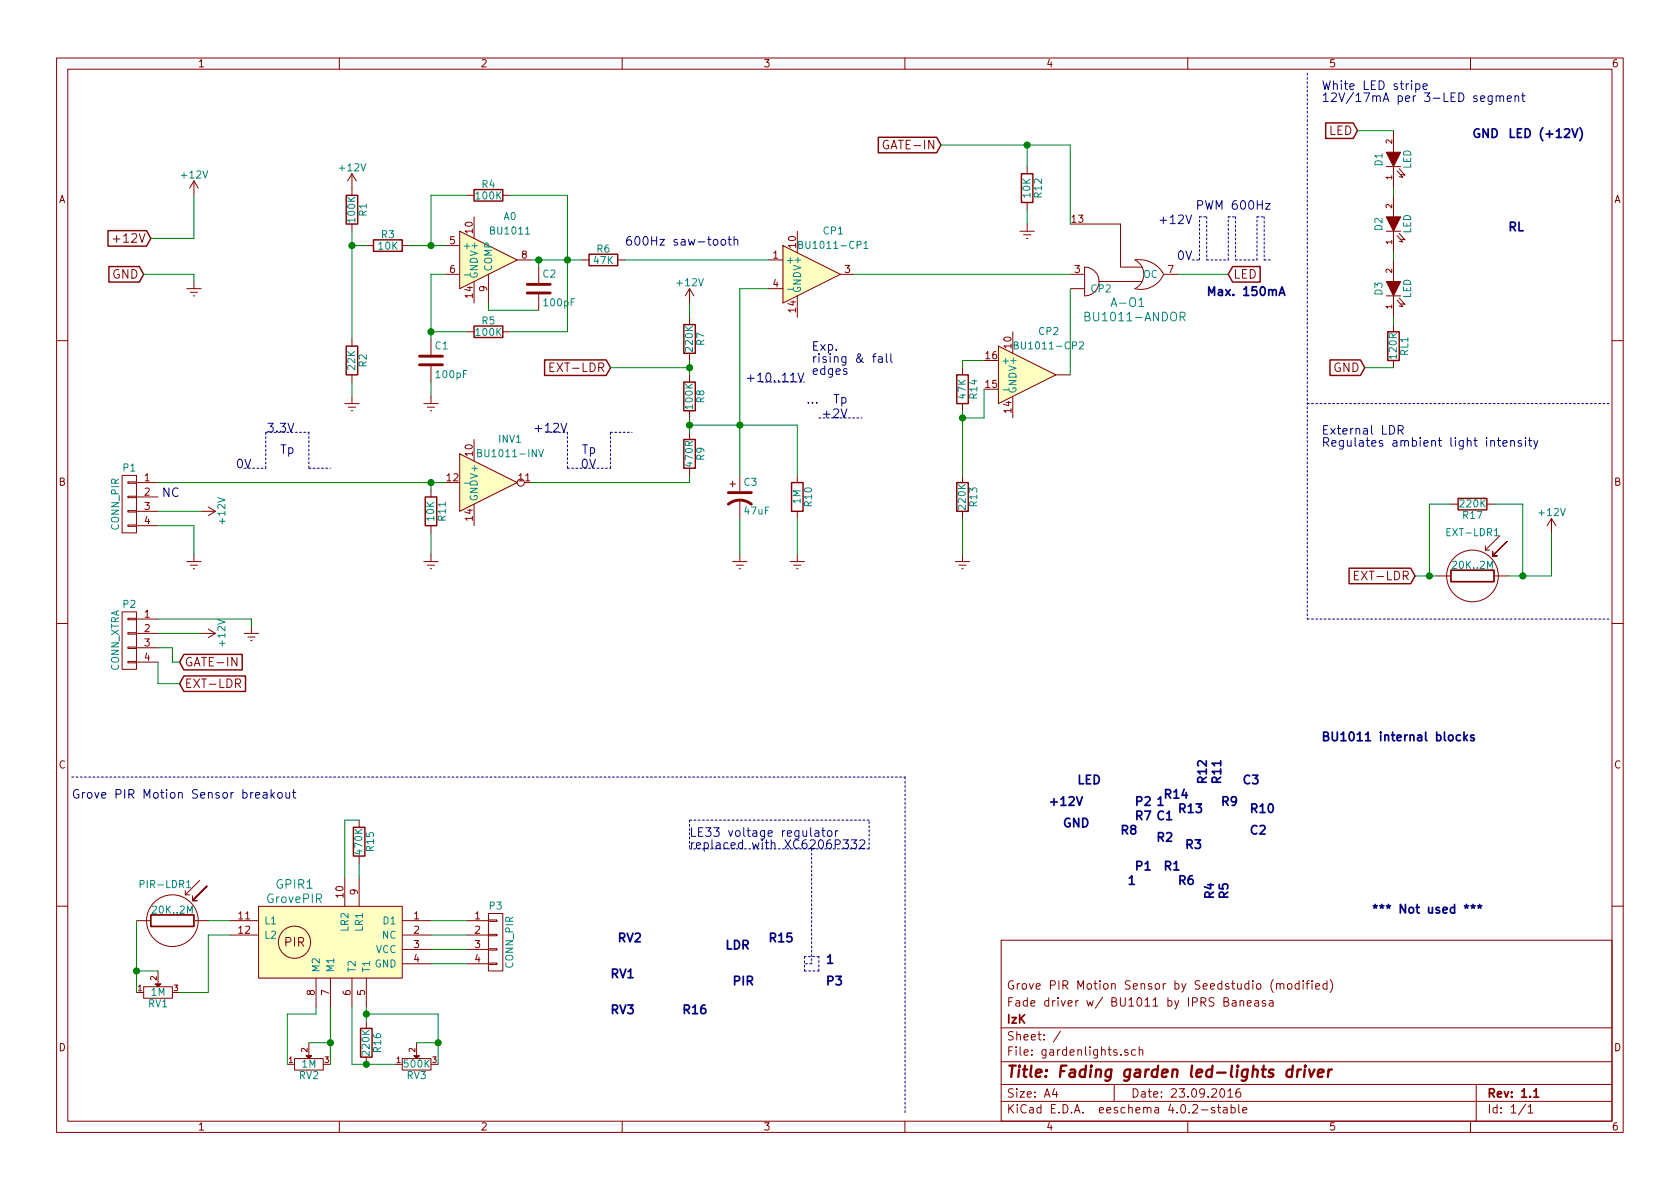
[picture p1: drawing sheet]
<svg xmlns="http://www.w3.org/2000/svg" width="297mm" height="210mm" viewBox="0 0 297 210" stroke-linecap="round" stroke-linejoin="round" font-family="sans-serif">
<g fill="none" stroke="#840000" stroke-width=".18">
<path d="M10 10.3h277v189.9h-277zM12 12.2h273v186.1h-273zM60 10.3v1.9M110 10.3v1.9M160 10.3v1.9M210 10.3v1.9M260 10.3v1.9M34.3 32l-.8 1.3M34.3 32v2.5M34.3 32l.8 1.3M62.2 30.7v3.8M62.2 39.6v1.3"/>
<path d="M62.2 30.7l-.7 1.3M62.2 30.7l.8 1.3M82.5 34.5h1.3M83.8 38.3v3.9M88.9 34.5h1.3M181.6 29.5v1.2M181.6 35.8v1.3M181.6 39.6v1.3M191.8 39.6h6.3v7.6h3.8M245.1 29.5h2.5M246.4 23.1v3.8M246.4 29.5v3.8"/>
<path d="M246.4 34.5v3.8M247 30.2l1 1.2-.6-.2M247.4 29.8l1 1.2-.6-.1M20 42.3h1.2M33 51h2.6M33.7 51.7h1.2M34.2 52.3h.2M34.3 49.8v1.2M62.2 59.9v1.3M64.8 43.4h1.2M71.1 43.4h1.3M76.2 59.9v2.8"/>
<path d="M78.7 43.4h2.6M78.7 48.5h2.6M81.3 40.9l10.1 5.1-10.1 5zM82.5 58.7h1.3M83.8 49.8v3.8M86.4 48.5v5.1M88.9 58.7h1.3M91.4 46h2.6M95.2 47.2v2.8M95.2 52.1v2.8M102.9 46h1.2M109.2 46h1.3"/>
<path d="M121.9 51v2.6M121.9 56.1v1.3M121.9 51l-.7 1.3M121.9 51l.8 1.3M135.9 46h2.5M135.9 51h2.5M138.4 43.4l10.2 5.1-10.2 5.1zM141 40.9v3.8M141 52.3v3.8M148.6 48.5h2.5M179.1 58.7v3.8M180.3 40.9h2.6"/>
<path d="M181 41.5h1.2M181.5 42.2h.2M189.2 48.5h2.6M189.2 51h2.6M191.8 47.2a2.54 2.54 0 0 1 2.5 2.6 2.54 2.54 0 0 1-2.5 2.5zM194.3 49.8h7.6M200.7 46a4.9 4.9 0 0 1 5 2.5 4.4 4.4 0 0 1-5 2.5 2.83 2.83 0 0 0 1.5-2.5 2.83 2.83 0 0 0-1.5-2.5zM205.7 48.5h2.6M245.1 40.9h2.5M245.1 52.3h2.5M246.4 40.9v3.8M246.4 46v3.8"/>
<path d="M246.4 52.3v3.8M246.4 57.4v1.3M247 41.7l1 1.1-.6-.1M247 53.1l1 1.1-.6-.1M247.4 41.3l1 1.1-.6-.1M247.4 52.7l1 1.1-.6-.1M10 60.2h2M61 71.4h2.5M61.6 72h1.3M62.1 72.6h.3M62.2 66.3v1.3M62.2 70.1v1.3"/>
<path d="M74.9 71.4h2.6M75.6 72h1.2M76.1 72.6h.2M76.2 64.8v2.8M76.2 70.1v1.3M83.8 77.7v3.8M97.2 64.9h.5M98 64.2h-.8v1.5h.8M121.9 62.5v1.2M121.9 66.3v1.3M121.9 72.6v1.3M121.9 76.4v1.3"/>
<path d="M170.2 65v1.3M170.2 71.4v1.2M176.5 61.2l10.2 5.1-10.2 5.1zM179.1 70.1v3.8M186.7 66.3h2.5M246.4 63.7v1.3M285 60.2h2M21.6 84.1h2.5v10.1h-2.5zM22.6 92.8h1.5v.3h-1.5zM22.6 90.3h1.5v.2h-1.5zM22.6 87.8h1.5v.2h-1.5zM22.6 85.2h1.5v.3h-1.5z"/>
<path d="M24.1 85.3h3.8M24.1 87.9h3.8M24.1 90.4h3.8M24.1 93h3.8M33 99.3h2.6M33.7 99.9h1.2M34.3 98v1.3M35.6 90.4h2.5M36.8 89.7l1.3 .7M38.1 90.4l-1.3 .8M74.9 99.3h2.6M75.6 99.9h1.2"/>
<path d="M76.2 86.6v1.3M76.2 93v1.2M76.2 98v1.3M81.3 80.3l10.1 5-10.1 5.1zM83.8 89.1v3.9M121.9 82.8v1.3M129 85.6h1M129.5 85.1v1M129.5 99.3h2.6M130.2 99.9h1.2M130.8 84.1v2.8M130.8 88.4v3.3"/>
<path d="M130.8 98v1.3M139.7 99.3h2.5M140.3 99.9h1.3M141 84.1v1.2M141 90.4v1.3M141 98v1.3M168.9 99.3h2.5M169.5 99.9h1.3M170.2 84.1v1.2M170.2 90.4v1.3M170.2 98v1.3M256.5 89.1h1.3"/>
<path d="M262.6 96.5v.8M262.6 97.3h.8M262.9 89.1h1.3M263.9 97.5v.8M263.9 98.3h.8M265.2 94.7l-2.6 2.6M266.4 95.8l-2.5 2.5M274.3 91.7l-.7 1.3M274.3 91.7v2.5M274.3 91.7l.8 1.3M10 110.3h2M21.6 108.2h2.5v10.2h-2.5z"/>
<path d="M22.6 117h1.5v.2h-1.5zM22.6 114.4h1.5v.3h-1.5zM22.6 111.9h1.5v.2h-1.5zM22.6 109.3h1.5v.3h-1.5zM24.1 109.5h3.8M24.1 112h3.8M24.1 114.5h3.8M24.1 117.1h3.8M34.2 100.6h.2M35.6 112h2.5M36.8 111.2l1.3 .8M38.1 112l-1.3 .8"/>
<path d="M41.9 116.3v1.5l-.9-1.5v1.5M43.2 112h2.5M43.8 112.6h1.3M44.3 113.3h.3M44.4 110.7v1.3M76.1 100.6h.2M130.7 100.6h.2M140.8 100.6h.3M170.1 100.6h.2M239.5 101.7h.5M240.2 101h-.7v1.5h.7M254 101.8h2.5"/>
<path d="M264.2 101.8h2.5M285 110.3h2M41.7 120.9l.7-.1 .1-.2v-.4l-.3-.1h-.5v1.5M42 120.9l.5 .7M32.8 157.5v.7M32.8 158.2h.7M34 158.5v.8M34 159.3h.8M35.3 155.7l-2.5 2.5M36.6 156.7l-2.6 2.6M61 155.2v5.1M63.5 145v1.3"/>
<path d="M63.5 151.4v1.2M63.5 155.2v5.1M10 160.2h2M24.1 162.8h2.6M24.1 175.5h1.3M25.4 174.5h5.1v2h-5.1zM27.9 171.7v2.5M34.3 162.8h2.5M40.6 162.8h5.1M40.6 165.3h5.1M45.7 160.3h25.4v12.7h-25.4zM55.9 173v5"/>
<path d="M58.4 173v5M62.2 173v5M64.8 173v5M71.1 162.8h5.1M71.1 165.3h5.1M71.1 167.9h5.1M71.1 170.4h5.1M82.5 162.8h3.9M82.5 165.3h3.9M82.5 167.9h3.9M82.5 170.4h3.9M86.4 170.3h1.5v.3h-1.5z"/>
<path d="M86.4 167.8h1.5v.2h-1.5zM86.4 165.2h1.5v.3h-1.5zM86.4 162.7h1.5v.2h-1.5zM86.4 161.5h2.5v10.2h-2.5zM177 166.3h108v32h-108zM216.4 177.1h.5l.2-.1 .1-.3-.3-.3h-.5v1.5h.6l.3-.3a.41 .41 0 0 0-.4-.5M217.9 177h.6v.9M218.5 177.3l-.4 .1-.3 .2 .3 .3 .4-.1M219.3 177.1l.2-.2 .3 .1 .1 .9M219.3 176.9v1M220.5 177.4l.7-.1v-.3l-.4-.1-.3 .2 .1 .7h.6M221.9 177h.6v.9"/>
<path d="M222.5 177.3l-.5 .1-.2 .2 .2 .3 .5-.1M223.7 177a.37 .37 0 0 0-.5 .1v.3l.5 .1 .1 .1-.2 .3-.4-.1M224.5 177h.5l.1 .9M225.1 177.3l-.5 .1-.2 .2 .2 .3 .5-.1M225.7 174.1l.2-.2 .4 .1v.9M226.3 174.1a.36 .36 0 0 1 .4-.2 .36 .36 0 0 1 .3 .2v.8M227.7 174.1l.2-.2 .4 .2 .1 .5-.1 .2-.4 .1-.2-.1zM229.7 174l-.4-.1-.3 .3 .1 .6 .2 .1 .4-.1M229.7 173.4v1.5M230.4 173.4v.2M230.4 173.9v1M230.9 173.9h.6"/>
<path d="M231.5 173.4l-.4 .3v1.2M232 173.4v.2M232 173.9v1M232.6 174.4l.7-.1v-.3l-.5-.1-.2 .2 .1 .7h.6M234.6 174l-.4-.1-.3 .3 .1 .6 .2 .1 .4-.1M234.6 173.4v1.5M235.2 173.2a1.71 1.71 0 0 1 0 2.3M285 160.2h2M50.8 188.2h1.3M52.1 187.2h5v2h-5zM54.6 184.4v2.5M60 198.3v1.9"/>
<path d="M64.8 180.6v1.3M64.8 186.9v1.3M69.8 188.2h1.3M71.1 187.2h5.1v2h-5.1zM73.7 184.4v2.5M110 198.3v1.9M160 198.3v1.9M177 194.8h108M177 191.8h108M177 187.8h108M177 181.8h108M186.4 192.5l-.3 1h.9"/>
<path d="M186.8 193v1M187.5 182.3l-1.3 2M197 191.8v3M199.4 185.7a.37 .37 0 0 0-.6 .1l.1 .2 .5 .2 .1 .1-.2 .3-.5-.1M200.8 185.7l-.5-.1-.2 .3v.6l.2 .1 .5-.1M201.4 185.7l.2-.1 .4 .1 .1 .9M201.4 185.1v1.5M210 198.3v1.9M212.4 196.3h1.1M214.8 195.9a.37 .37 0 0 0-.6 .1v.3l.6 .1v.1l-.2 .3-.4-.1M215.3 195.8h.5M215.5 195.3v1.3l.3 .2"/>
<path d="M216.3 195.9h.6l.1 .9M217 196.2l-.5 .1-.2 .2 .2 .3 .5-.1M217.1 193l.4-.5v1.5M217.1 194h.9M217.7 195.9l.4-.1 .3 .3-.1 .6h-.6M217.7 195.3v1.5M219 195.3v1.3l.2 .2M219.2 192.5a.59 .59 0 0 0-.7 .7l.1 .7 .2 .1 .5-.1 .1-.5-.2-.2-.4-.1-.3 .3M219.7 196.3l.7-.1v-.3l-.4-.1-.3 .2 .1 .7h.6M260 198.3v1.9M261 191.8v6.5M269.7 195.2l-1.2 2"/>
<path d="M270.2 195.8l.4-.5v1.5M270.2 196.8h.8"/>
<circle cx="92.1" cy="85.3" r=".63"/>
<circle cx="260.3" cy="101.8" r="4.6"/>
<circle cx="30.5" cy="162.8" r="4.6"/>
<circle cx="52.1" cy="166.6" r="2.84"/>
</g>
<path d="M256.5 100.8h7.7v2.1h-7.7zM26.7 161.8h7.6v2h-7.6zM271.2 193l.4-.5v1.5M271.2 194h.9" fill="none" stroke="#840000" stroke-width=".3"/>
<path d="M228.5 189.2a.7 .7 0 0 0-1 .3v.8l.3 .1 .6-.1M228.6 188.4l-.2 2M229.5 189.1l-.2 1.3M230 189.1a.54 .54 0 0 0-.6 .4M230.7 189.1l-.1 1.3M230.8 188.4v.2l.1-.1-.1-.1v.2M231.5 189.1l.3 1.3 .6-1.3M233 189.8l1-.2v-.4l-.6-.1-.3 .3-.1 .9 .2 .1 .6-.1M234.9 189.1l-.1 1.3M235.5 189.1a.54 .54 0 0 0-.6 .4" fill="none" stroke="#840000" stroke-width=".41"/>
<path d="M93.2 51.8h4.1M93.2 50.3h4.1M74.2 64.5h4M74.2 63h4M128.8 89.1a3.3 3.3 0 0 1 4 0M128.8 87.1h4" fill="none" stroke="#840000" stroke-width=".51"/>
<g fill="none" stroke="#840000" stroke-width=".25">
<path d="M61.2 34.5h2v5.1h-2zM83.8 33.5h5.1v2.1h-5.1zM155.3 24.3h10.3l.8 1.3-.8 1.4h-10.3zM180.6 30.7h2v5.1h-2zM234.4 21.7h4.9l.7 1.4-.7 1.4h-4.9zM19.1 40.8h6.8l.8 1.4-.8 1.3h-6.8zM19.3 47.1h5.3l.8 1.4-.8 1.4h-5.3zM66 42.4h5.1v2h-5.1zM83.8 57.7h5.1v2h-5.1zM104.1 45h5.1v2h-5.1zM120.9 57.4h2v5.1h-2zM217.9 47.1h4.9v2.8h-4.9l-.7-1.4z"/>
<path d="M245.4 58.7h2v5h-2zM61.2 61.2h2v5.1h-2zM96.3 63.6h10.9l.7 1.4-.7 1.4h-10.9zM120.9 67.6h2v5h-2zM120.9 77.7h2v5.1h-2zM169.2 66.3h2v5.1h-2zM235.2 63.6h5.3l.8 1.4-.8 1.4h-5.3zM75.2 87.9h2v5.1h-2zM140 85.3h2v5.1h-2zM169.2 85.3h2v5.1h-2zM257.8 88.1h5.1v2.1h-5.1zM32.5 119.5h10.9v2.8h-10.9l-.8-1.4z"/>
<path d="M32.5 115.7h10.3v2.8h-10.3l-.8-1.4zM238.5 100.5h10.9l.8 1.3-.8 1.4h-10.9zM62.5 146.3h2v5.1h-2zM63.8 181.9h2v5h-2z"/>
</g>
<g fill="#ffffc2" stroke="#ffffc2" stroke-width=".18">
<path d="M81.3 40.9l10.1 5.1-10.1 5z"/>
<path d="M138.4 43.4l10.2 5.1-10.2 5.1z"/>
<path d="M176.5 61.2l10.2 5.1-10.2 5.1z"/>
<path d="M81.3 80.3l10.1 5-10.1 5.1z"/>
<path d="M45.7 160.3h25.4v12.7h-25.4z"/>
</g>
<g fill="none" stroke="#008484" stroke-width=".18">
<path d="M82.1 48.6h1M92.9 41.4h.7M139.2 51.1h1M141.2 43.3l.6-.2v-.3l-.6-.1v1.2h.5l.2-.1v-.3l-.2-.2M152.8 43l.3-.3v1.2M152.8 43.9h.7M191.8 56l.7-.1 .2-.3-.1-.2-.2-.2h-.6v1.5h.6l.3-.2v-.3l-.3-.2M201.3 54.2h.9M208.7 56h.7l.1-.3v-.3l-.3-.2h-.5v1.5M209 56l.5 .7M95.2 79.5l.5 1.3 .4-1.3M177.3 68.9h1"/>
<path d="M179.3 61l.6-.1v-.4l-.6-.1v1.3h.5l.2-.1v-.3l-.2-.3M190.9 60.5l.4-.1 .2 .1 .1 .3-.8 .9h.8M82.1 85.4h1M84.5 80.1l.6-.1v-.4l-.6-.1v1.3h.4l.2-.2 .1-.3-.3-.2M264.2 94.7h.7M33 157h.7"/>
</g>
<g fill="none" stroke="#000084" stroke-width=".18">
<path d="M250.3 14.9a.48 .48 0 0 1 .7 .1v.7a.48 .48 0 0 1-.7 0M250.3 14.8v1.5M251.6 15.3l.7-.1v-.3l-.5-.1-.2 .2 .1 .7h.6M263.8 16.9v1.3l-.2 .3-.4-.1M263.8 17a.48 .48 0 0 0-.6 .1v.7a.48 .48 0 0 0 .6 .1M264.5 17.1l.1-.1a.36 .36 0 0 1 .6 .2v.8M264.5 16.9v1.1M265.2 17.2a.35 .35 0 0 1 .3-.3 .35 .35 0 0 1 .4 .3v.8M266.5 17.4l.7-.1v-.3l-.5-.1-.2 .3 .1 .7h.6M267.9 17.1v-.1a.36 .36 0 0 1 .6 .2v.8M267.9 16.9v1.1M269 16.9h.6"/>
<path d="M269.2 16.4v1.3l.4 .3M205.1 39h1.2M211.8 36.3l.7-.1 .1-.2v-.4l-.3-.1h-.5v1.5M111.5 41.8a.62 .62 0 0 0-.7 .7l.1 .7a.48 .48 0 0 0 .8-.1l-.1-.5a.48 .48 0 0 0-.8 .1M112.5 41.9l.1-.1a.81 .81 0 0 1 .6 .8 .81 .81 0 0 1-.6 .8 .98 .98 0 0 1-.1-1.5zM94.6 75.8h1.2M132.2 66.9h1.1M132.7 66.3v1.2M154.3 63.1h.6M154.9 62.6h-.3l-.1 .2v1.3M155.3 63.1h.6l.1 1M156 63.4l-.5 .1a.3 .3 0 0 0-.2 .3 .3 .3 0 0 0 .2 .3l.5-.1"/>
<path d="M156.7 62.6v1.3l.2 .2M157.5 62.6v1.3l.2 .2M247.2 76.1l.8-.1 .1-.2-.1-.4-.2-.1h-.6v1.5M247.6 76.1l.5 .7M264.7 77.9h.6M264.9 77.4v1.3l.4 .2M265.7 78.4l.8-.1-.1-.3-.4-.1-.3 .2 .1 .7h.6M267.1 78h.1a.36 .36 0 0 1 .6 .1v.8M267.1 77.9v1M269 78l-.4-.1-.2 .2 .1 .2 .5 .2v.3h-.6M269.7 77.4v.1M269.7 77.9v1"/>
<path d="M270.3 77.9h.5M270.5 77.4v1.3l.3 .2M271.2 77.9l.4 1M271.9 77.9l-.5 1.4-.2 .1M47.9 139.6v1.5M51.9 139.6v1.3l.4 .2M46.6 140.2h.5l.1 .9M47.2 140.5l-.5 .1a.3 .3 0 0 0-.2 .3 .3 .3 0 0 0 .2 .2h.5M48.1 140.6l.4 .5M48.5 140.1l-.6 .6M49.3 140.2l.3-.1 .3 .3v.5l-.3 .2h-.3l-.2-.2v-.5zM50.5 140.1v.8a.38 .38 0 0 0 .7 .1"/>
<path d="M51.2 140.1v1M51.7 140.1h.6M144.1 147h.6l.1 .9M144.8 147.2l-.5 .1a.3 .3 0 0 0-.3 .3 .3 .3 0 0 0 .3 .3l.5-.1M145.3 146.9h.6M145.5 146.4v1.3l.4 .2M146.4 147l.2-.1 .4 .1 .1 .6-.2 .2-.3 .1-.2-.2zM147.7 149.3l.7-.1 .2-.2-.1-.3-.2-.2h-.6v1.5M147.7 146.9v1M148.2 146.9l-.3 .1-.2 .2M149.1 148.5h.9l-.5 .6 .4 .1 .1 .2-.1 .5-.2 .1h-.4l-.2-.1M150.5 148.5h1l-.5 .6 .3 .1 .2 .2-.1 .5-.2 .1h-.5l-.2-.1"/>
<path d="M152 148.7l.2-.2h.4l.2 .2 .1 .2-.1 .3-.8 .8h.9"/>
</g>
<g fill="#840000" stroke="#840000" stroke-width=".18">
<path d="M27.4 174h1l-.5 .5z"/>
<path d="M73.2 186.7h1l-.5 .5z"/>
<path d="M54.1 186.7h1l-.5 .5z"/>
<path d="M245.1 38.3h2.5l-1.2 2.6z"/>
<path d="M245.1 49.8h2.5l-1.2 2.5z"/>
<path d="M245.1 26.9h2.5l-1.2 2.6z"/>
</g>
<g fill="none" stroke="#008400" stroke-width=".18">
<path d="M34.3 34.5v7.7h-7.6M82.5 34.5h-6.3v8.9M90.2 34.5h10.1v24.2h-10.1M166.4 25.6h22.8v14M181.6 25.6v3.9M181.6 37.1v2.5M240 23.1h6.4M246.4 33.3v1.2M25.4 48.5h8.9v1.3M62.2 40.9v19M62.2 43.4h2.6M72.4 43.4h6.3"/>
<path d="M76.2 58.7h6.3M78.7 48.5h-2.5v11.4M86.4 53.6v1.3h8.8M94 46h8.9M95.2 46v1.2M110.5 46h25.4M121.9 53.6v2.5M135.9 51h-5.1v33.1M151.1 48.5h38.1M189.2 51v15.3M208.3 48.5h8.9M246.4 44.7v1.3"/>
<path d="M246.4 56.1v1.3M62.2 67.6v2.5M76.2 67.6v2.5M107.9 65h14M121.9 63.7v2.6M121.9 73.9v2.5M121.9 75.2h19.1v8.9M170.2 72.6v11.5M174 63.7h-3.8v1.3M174 68.8v5.1h-3.8M241.3 65h5.1M27.9 85.3h50.8"/>
<path d="M27.9 93h6.4v5M27.9 90.4h7.7M76.2 85.3v1.3M76.2 94.2v3.8M121.9 84.1v1.2h-27.9M130.8 91.7v6.3M141 91.7v6.3M170.2 91.7v6.3M256.5 89.1h-3.8v12.7M264.2 89.1h5v12.7M274.3 94.2v7.6h-7.6M27.9 109.5h16.5v1.2"/>
<path d="M27.9 112h7.7M27.9 114.5h2.6v2.6h1.2M27.9 117.1v3.8h3.8M250.2 101.8h3.8M63.5 152.6v2.6M63.5 145h-2.5v10.2M24.1 162.8v12.7M24.1 171.7h3.8M36.8 162.8h3.8M40.6 165.3h-3.8v10.2h-5.1M55.9 178v1.3h-5.1v8.9M58.4 178v10.2"/>
<path d="M62.2 178v10.2h7.6M64.8 178v2.6M64.8 179.3h12.7v8.9M76.2 162.8h6.3M76.2 165.3h6.3M76.2 167.9h6.3M76.2 170.4h6.3M54.6 184.4h3.8M73.7 184.4h3.8"/>
</g>
<g fill="#008400" stroke="#008400" stroke-width=".25">
<circle cx="62.2" cy="43.4" r=".51"/>
<circle cx="76.2" cy="43.4" r=".51"/>
<circle cx="100.3" cy="46" r=".51"/>
<circle cx="76.2" cy="58.7" r=".51"/>
<circle cx="95.3" cy="46" r=".51"/>
<circle cx="121.9" cy="75.2" r=".51"/>
<circle cx="130.8" cy="75.2" r=".51"/>
<circle cx="76.2" cy="85.3" r=".51"/>
<circle cx="121.9" cy="65" r=".51"/>
<circle cx="170.2" cy="73.9" r=".51"/>
<circle cx="181.6" cy="25.6" r=".51"/>
<circle cx="24.1" cy="171.7" r=".51"/>
<circle cx="58.4" cy="184.4" r=".51"/>
<circle cx="64.8" cy="188.2" r=".51"/>
<circle cx="64.8" cy="179.3" r=".51"/>
<circle cx="77.5" cy="184.4" r=".51"/>
<circle cx="252.7" cy="101.8" r=".51"/>
<circle cx="269.2" cy="101.8" r=".51"/>
</g>
<g fill="none" stroke="#000084" stroke-width=".18" stroke-dasharray=".3 .4">
<path d="M231.1 12.9v96.6M212.1 38.3h1.3M213.4 38.3v7.7M217.2 38.3h1.2M218.4 38.3v7.7M222.2 38.3h1.3M223.5 38.3v7.7M210.8 46h1.3M212.1 46v-7.7M213.4 46h3.8M217.2 46v-7.7M218.4 46h3.8"/>
<path d="M222.2 46v-7.7M223.5 46h1.3M47 76.4h7.6M54.6 76.4v6.4M96.5 76.4h3.8M100.3 76.4v6.4M107.9 76.4h3.9M134.6 67.6h7.6M144.8 73.9h7.6M231.1 71.4h53.4M43.2 82.8h3.8M47 82.8v-6.4"/>
<path d="M54.6 82.8h3.8M100.3 82.8h7.6M107.9 82.8v-6.4M231.1 109.5h53.4M12.7 137.4h147.3M160 137.4v59.7M121.9 145v5.1M121.9 150.1h31.8M143.5 150.1v20.3M153.7 150.1v-5.1M153.7 145h-31.8M142.2 169.2v2.5"/>
<path d="M142.2 171.7h2.6M143.5 170.4h-1.3M144.8 171.7v-2.5M144.8 169.2h-2.6"/>
</g>
<g fill="none" stroke="#000084" stroke-width=".3">
<path d="M278 22.8l.5 1.5 .5-1.5M279.3 22.6a1.75 1.75 0 0 1 0 2.3M226.2 52.2l.5-1.5 .5 1.5M226.3 51.8h.7M258.2 130a.48 .48 0 0 0-.6 .1v.7a.48 .48 0 0 0 .6 .1M258.9 129.5v1.5M259 130.4l.4 .6M259.4 130l-.5 .6M260.6 130h-.4l-.2 .2 .1 .2 .5 .2v.3h-.6M190.3 140.9l.6 1.5 .5-1.5M259.3 159.9v.4M260.5 159.9v.4"/>
<path d="M261.6 159.9v.4M258.9 160.2l.4 .1 .3-.1M259.1 160.6l.2-.3 .2 .3M260.1 160.2l.4 .1 .3-.1M260.2 160.6l.3-.3 .2 .3M261.3 160.2l.3 .1 .4-.1M261.4 160.6l.2-.3 .2 .3"/>
</g>
<text font-size="2.8" fill="#840000" x="178" y="190.5">Title: Fading garden led-lights driver</text>
<g font-size="2.1" fill="#000084">
<text x="233.7" y="15.9">White LED stripe</text>
<text x="233.7" y="18">12V/17mA per 3-LED segment</text>
<text x="260.3" y="24.4">GND</text>
<text x="266.7" y="24.4">LED (+12V)</text>
<text x="205.8" y="39.6">+12V</text>
<text x="212.9" y="37.1">PWM 600Hz</text>
<text x="266.7" y="40.9">RL</text>
<text x="114.1" y="43.4">600Hz saw-tooth</text>
<text x="208.2" y="46">0V</text>
<text x="213.4" y="52.3">Max. 150mA</text>
<text x="143.5" y="62">Exp.</text>
<text x="143.5" y="64.2">rising &amp; fall</text>
<text x="133.7" y="67.6">+10..11V</text>
<text x="143" y="71.4">...</text>
<text x="143.5" y="66.3">edges</text>
<text x="147.3" y="71.4">Tp</text>
<text x="47.7" y="76.4">3.3V</text>
<text x="95.3" y="76.4">+12V</text>
<text x="146" y="73.9">+2V</text>
<text x="233.7" y="76.9">External LDR</text>
<text x="41.9" y="82.8">0V</text>
<text x="49.5" y="80.3">Tp</text>
<text x="102.8" y="82.8">0V</text>
<text x="102.8" y="80.3">Tp</text>
<text x="233.7" y="79">Regulates ambient light intensity</text>
<text x="28.7" y="87.9">NC</text>
<text x="233.7" y="131.1">BU1011 internal blocks</text>
<text x="12.7" y="141.2">Grove PIR Motion Sensor breakout</text>
<text x="185.4" y="142.5">+12V</text>
<text x="190.5" y="138.7">LED</text>
<text x="200.7" y="142.5">P2</text>
<text x="204.5" y="142.5">1</text>
<text x="205.7" y="141.2">R14</text>
<text x="208.3" y="143.8">R13</text>
<text x="213.4" y="138.7" transform="rotate(-90 213.4 138.7)">R12</text>
<text x="215.9" y="138.7" transform="rotate(-90 215.9 138.7)">R11</text>
<text x="215.9" y="142.5">R9</text>
<text x="219.7" y="138.7">C3</text>
<text x="221" y="143.8">R10</text>
<text x="121.9" y="148">LE33 voltage regulator</text>
<text x="188" y="146.3">GND</text>
<text x="198.1" y="147.6">R8</text>
<text x="200.7" y="145">R7 C1</text>
<text x="204.5" y="148.8">R2</text>
<text x="221" y="147.6">C2</text>
<text x="121.9" y="150.1">replaced with XC6206P332</text>
<text x="200.7" y="153.9">P1</text>
<text x="205.7" y="153.9">R1</text>
<text x="209.5" y="150.1">R3</text>
<text x="199.4" y="156.5">1</text>
<text x="208.3" y="156.5">R6</text>
<text x="214.6" y="159" transform="rotate(-90 214.6 159)">R4</text>
<text x="217.2" y="159" transform="rotate(-90 217.2 159)">R5</text>
<text x="242.6" y="161.5">*** Not used ***</text>
<text x="109.2" y="166.6">RV2</text>
<text x="128.3" y="167.9">LDR</text>
<text x="135.9" y="166.6">R15</text>
<text x="107.9" y="173">RV1</text>
<text x="146" y="170.4">1</text>
<text x="107.9" y="179.3">RV3</text>
<text x="120.6" y="179.3">R16</text>
<text x="129.5" y="174.2">PIR</text>
<text x="146" y="174.2">P3</text>
</g>
<g font-size="2.1" fill="#840000">
<text x="234.9" y="23.9">LED</text>
<text x="156.7" y="26.4">GATE-IN</text>
<text x="20.8" y="42.9">+12V</text>
<text x="19.8" y="49.3">GND</text>
<text x="218.1" y="49.3">LED</text>
<text x="97.8" y="65.8">EXT-LDR</text>
<text x="235.7" y="65.8">GND</text>
<text x="240.1" y="102.6">EXT-LDR</text>
<text x="32.7" y="117.9">GATE-IN</text>
<text x="32.7" y="121.7">EXT-LDR</text>
<text x="50.3" y="167.4">PIR</text>
<text x="178" y="178">Fade driver w/ BU1011 by IPRS Baneasa</text>
<text x="178" y="175">Grove PIR Motion Sensor by Seedstudio (modified)</text>
<text x="178" y="184">Sheet: /</text>
<text x="178" y="181">IzK</text>
<text x="178" y="186.7">File: gardenlights.sch</text>
<text x="178" y="196.9">KiCad E.D.A. eeschema 4.0.2-stable</text>
<text x="178" y="194.1">Size: A4</text>
<text x="200" y="194.1">Date: 23.09.2016</text>
<text x="263" y="194.1">Rev: 1.1</text>
<text x="263" y="196.9">Id: 1/1</text>
</g>
<g font-size="2.1" fill="#008484">
<text x="192.5" y="56.8">BU1011-ANDOR</text>
<text x="196.8" y="54.3">A-O1</text>
<text x="47.2" y="159.7">GrovePIR</text>
<text x="48.9" y="157.1">GPIR1</text>
</g>
<g font-size="1.8" fill="#840000">
<text x="35" y="11.9">1</text>
<text x="85" y="11.9">2</text>
<text x="135" y="11.9">3</text>
<text x="185" y="11.9">4</text>
<text x="235" y="11.9">5</text>
<text x="285" y="11.9">6</text>
<text x="10.4" y="35.9">A</text>
<text x="285.4" y="35.9">A</text>
<text x="83.6" y="41.2" transform="rotate(-90 83.6 41.2)">10</text>
<text x="189.5" y="39.4">13</text>
<text x="79.5" y="43.2">5</text>
<text x="92.2" y="45.7">8</text>
<text x="136.7" y="45.7">1</text>
<text x="140.7" y="43.8" transform="rotate(-90 140.7 43.8)">10</text>
<text x="79.5" y="48.3">6</text>
<text x="83.6" y="52.6" transform="rotate(-90 83.6 52.6)">14</text>
<text x="86.1" y="51.5" transform="rotate(-90 86.1 51.5)">9</text>
<text x="136.7" y="50.8">4</text>
<text x="149.4" y="48.3">3</text>
<text x="190" y="48.3">3</text>
<text x="206.5" y="48.3">7</text>
<text x="140.7" y="55.2" transform="rotate(-90 140.7 55.2)">14</text>
<text x="174.3" y="63.5">16</text>
<text x="178.8" y="61.5" transform="rotate(-90 178.8 61.5)">10</text>
<text x="174.3" y="68.6">15</text>
<text x="178.8" y="73" transform="rotate(-90 178.8 73)">14</text>
<text x="83.6" y="80.6" transform="rotate(-90 83.6 80.6)">10</text>
<text x="10.4" y="85.9">B</text>
<text x="25.6" y="85.1">1</text>
<text x="25.6" y="87.6">2</text>
<text x="79" y="85.1">12</text>
<text x="91.7" y="85.1">11</text>
<text x="285.4" y="85.9">B</text>
<text x="25.6" y="90.2">3</text>
<text x="25.6" y="92.7">4</text>
<text x="83.6" y="92" transform="rotate(-90 83.6 92)">14</text>
<text x="25.6" y="109.2">1</text>
<text x="25.6" y="111.8">2</text>
<text x="25.6" y="114.3">3</text>
<text x="25.6" y="116.8">4</text>
<text x="10.4" y="135.9">C</text>
<text x="285.4" y="135.9">C</text>
<text x="60.7" y="158.7" transform="rotate(-90 60.7 158.7)">10</text>
<text x="63.2" y="158.2" transform="rotate(-90 63.2 158.2)">9</text>
<text x="42.2" y="162.6">11</text>
<text x="42.2" y="165.1">12</text>
<text x="73.2" y="162.6">1</text>
<text x="73.2" y="165.1">2</text>
<text x="73.2" y="167.6">3</text>
<text x="84" y="162.6">1</text>
<text x="84" y="165.1">2</text>
<text x="84" y="167.6">3</text>
<text x="73.2" y="170.2">4</text>
<text x="84" y="170.2">4</text>
<text x="55.6" y="176" transform="rotate(-90 55.6 176)">8</text>
<text x="58.2" y="176" transform="rotate(-90 58.2 176)">7</text>
<text x="62" y="176" transform="rotate(-90 62 176)">6</text>
<text x="64.5" y="176" transform="rotate(-90 64.5 176)">5</text>
<text x="10.4" y="185.9">D</text>
<text x="285.4" y="185.9">D</text>
<text x="35" y="199.9">1</text>
<text x="85" y="199.9">2</text>
<text x="135" y="199.9">3</text>
<text x="185" y="199.9">4</text>
<text x="235" y="199.9">5</text>
<text x="285" y="199.9">6</text>
</g>
<g font-size="1.8" fill="#008484">
<text x="244.4" y="29.3" transform="rotate(-90 244.4 29.3)">D1</text>
<text x="249.5" y="29.9" transform="rotate(-90 249.5 29.9)">LED</text>
<text x="32.2" y="31.5">+12V</text>
<text x="60.1" y="30.3">+12V</text>
<text x="84.3" y="35.2">100K</text>
<text x="85.2" y="33.2">R4</text>
<text x="182.2" y="34.9" transform="rotate(-90 182.2 34.9)">10K</text>
<text x="184.2" y="34.9" transform="rotate(-90 184.2 34.9)">R12</text>
<text x="62.8" y="39.2" transform="rotate(-90 62.8 39.2)">100K</text>
<text x="64.8" y="38.2" transform="rotate(-90 64.8 38.2)">R1</text>
<text x="86.9" y="41.4">BU1011</text>
<text x="89.1" y="38.9">A0</text>
<text x="145.6" y="41.4">CP1</text>
<text x="244.4" y="40.7" transform="rotate(-90 244.4 40.7)">D2</text>
<text x="249.5" y="41.3" transform="rotate(-90 249.5 41.3)">LED</text>
<text x="67" y="44.1">10K</text>
<text x="67.5" y="42.1">R3</text>
<text x="81.8" y="44.1">+</text>
<text x="105.1" y="46.7">47K</text>
<text x="105.6" y="44.6">R6</text>
<text x="138.9" y="46.6">+</text>
<text x="142.1" y="44">BU1011-CP1</text>
<text x="84.5" y="49.3" transform="rotate(-90 84.5 49.3)">GND V+</text>
<text x="87" y="48" transform="rotate(-90 87 48)">COMP</text>
<text x="96" y="49.1">C2</text>
<text x="119.8" y="50.6">+12V</text>
<text x="141.6" y="51.8" transform="rotate(-90 141.6 51.8)">GND V+</text>
<text x="192.8" y="51.7">CP2</text>
<text x="202.1" y="49.1">OC</text>
<text x="244.4" y="52.2" transform="rotate(-90 244.4 52.2)">D3</text>
<text x="249.5" y="52.8" transform="rotate(-90 249.5 52.8)">LED</text>
<text x="84.3" y="59.4">100K</text>
<text x="85.2" y="57.3">R5</text>
<text x="96.3" y="54.1">100pF</text>
<text x="183.7" y="59.2">CP2</text>
<text x="62.8" y="65.4" transform="rotate(-90 62.8 65.4)">22K</text>
<text x="64.8" y="64.9" transform="rotate(-90 64.8 64.9)">R2</text>
<text x="77" y="61.8">C1</text>
<text x="122.5" y="62" transform="rotate(-90 122.5 62)">220K</text>
<text x="124.5" y="61.1" transform="rotate(-90 124.5 61.1)">R7</text>
<text x="177" y="64.4">+</text>
<text x="180.2" y="61.8">BU1011-CP2</text>
<text x="246.9" y="63.3" transform="rotate(-90 246.9 63.3)">120R</text>
<text x="249" y="62.9" transform="rotate(-90 249 62.9)">RL1</text>
<text x="77.2" y="66.8">100pF</text>
<text x="124.5" y="71.2" transform="rotate(-90 124.5 71.2)">R8</text>
<text x="170.7" y="70.5" transform="rotate(-90 170.7 70.5)">47K</text>
<text x="172.8" y="70.5" transform="rotate(-90 172.8 70.5)">R14</text>
<text x="179.7" y="69.6" transform="rotate(-90 179.7 69.6)">GND V+</text>
<text x="122.5" y="72.2" transform="rotate(-90 122.5 72.2)">100K</text>
<text x="21.8" y="83.4">P1</text>
<text x="85.2" y="80.8">BU1011-INV</text>
<text x="88.2" y="78.3">INV1</text>
<text x="122.5" y="82.4" transform="rotate(-90 122.5 82.4)">470R</text>
<text x="124.5" y="81.4" transform="rotate(-90 124.5 81.4)">R9</text>
<text x="84.5" y="88.6" transform="rotate(-90 84.5 88.6)">GND V+</text>
<text x="131.6" y="85.9">C3</text>
<text x="141.5" y="89.1" transform="rotate(-90 141.5 89.1)">1M</text>
<text x="143.6" y="89.5" transform="rotate(-90 143.6 89.5)">R10</text>
<text x="170.7" y="90" transform="rotate(-90 170.7 90)">220K</text>
<text x="172.8" y="89.5" transform="rotate(-90 172.8 89.5)">R13</text>
<text x="258.2" y="89.7">220K</text>
<text x="21" y="93.7" transform="rotate(-90 21 93.7)">CONN_PIR</text>
<text x="39.8" y="92.5" transform="rotate(-90 39.8 92.5)">+12V</text>
<text x="76.8" y="92" transform="rotate(-90 76.8 92)">10K</text>
<text x="78.8" y="92" transform="rotate(-90 78.8 92)">R11</text>
<text x="131.7" y="91">47uF</text>
<text x="256" y="94.8">EXT-LDR1</text>
<text x="258.7" y="91.7">R17</text>
<text x="272.2" y="91.2">+12V</text>
<text x="257" y="100.6">20K..2M</text>
<text x="21.8" y="107.5">P2</text>
<text x="21" y="118.7" transform="rotate(-90 21 118.7)">CONN_XTRA</text>
<text x="39.8" y="114.1" transform="rotate(-90 39.8 114.1)">+12V</text>
<text x="64.1" y="150.9" transform="rotate(-90 64.1 150.9)">470K</text>
<text x="66.1" y="150.5" transform="rotate(-90 66.1 150.5)">R15</text>
<text x="25.1" y="157">PIR-LDR1</text>
<text x="27.2" y="161.5">20K..2M</text>
<text x="86.6" y="160.8">P3</text>
<text x="46.7" y="163.4">L1</text>
<text x="46.7" y="166">L2</text>
<text x="61.6" y="164.6" transform="rotate(-90 61.6 164.6)">LR2</text>
<text x="64.1" y="164.6" transform="rotate(-90 64.1 164.6)">LR1</text>
<text x="67.5" y="166">NC</text>
<text x="67.8" y="163.4">D1</text>
<text x="56.5" y="172" transform="rotate(-90 56.5 172)">M2</text>
<text x="59.1" y="172" transform="rotate(-90 59.1 172)">M1</text>
<text x="62.9" y="172" transform="rotate(-90 62.9 172)">T2</text>
<text x="65.4" y="172" transform="rotate(-90 65.4 172)">T1</text>
<text x="66.2" y="171.1">GND</text>
<text x="66.4" y="168.5">VCC</text>
<text x="90.7" y="171.2" transform="rotate(-90 90.7 171.2)">CONN_PIR</text>
<text x="26.2" y="178.1">RV1</text>
<text x="26.7" y="176.1">1M</text>
<text x="52.9" y="190.8">RV2</text>
<text x="53.4" y="188.8">1M</text>
<text x="65.3" y="186.5" transform="rotate(-90 65.3 186.5)">220K</text>
<text x="67.4" y="186" transform="rotate(-90 67.4 186)">R16</text>
<text x="71.6" y="188.8">500K</text>
<text x="72" y="190.8">RV3</text>
</g>
<g font-size="1.4" fill="#840000">
<text x="246.1" y="25.4" transform="rotate(-90 246.1 25.4)">2</text>
<text x="246.1" y="31.7" transform="rotate(-90 246.1 31.7)">1</text>
<text x="246.1" y="36.8" transform="rotate(-90 246.1 36.8)">2</text>
<text x="246.1" y="43.2" transform="rotate(-90 246.1 43.2)">1</text>
<text x="246.1" y="48.3" transform="rotate(-90 246.1 48.3)">2</text>
<text x="246.1" y="54.6" transform="rotate(-90 246.1 54.6)">1</text>
<text x="27.7" y="173.3" transform="rotate(-90 27.7 173.3)">2</text>
<text x="24.4" y="175.3">1</text>
<text x="30.7" y="175.3">3</text>
<text x="51.1" y="188">1</text>
<text x="54.4" y="186" transform="rotate(-90 54.4 186)">2</text>
<text x="57.4" y="188">3</text>
<text x="70.1" y="188">1</text>
<text x="73.4" y="186" transform="rotate(-90 73.4 186)">2</text>
<text x="76.5" y="188">3</text>
</g>
</svg>
